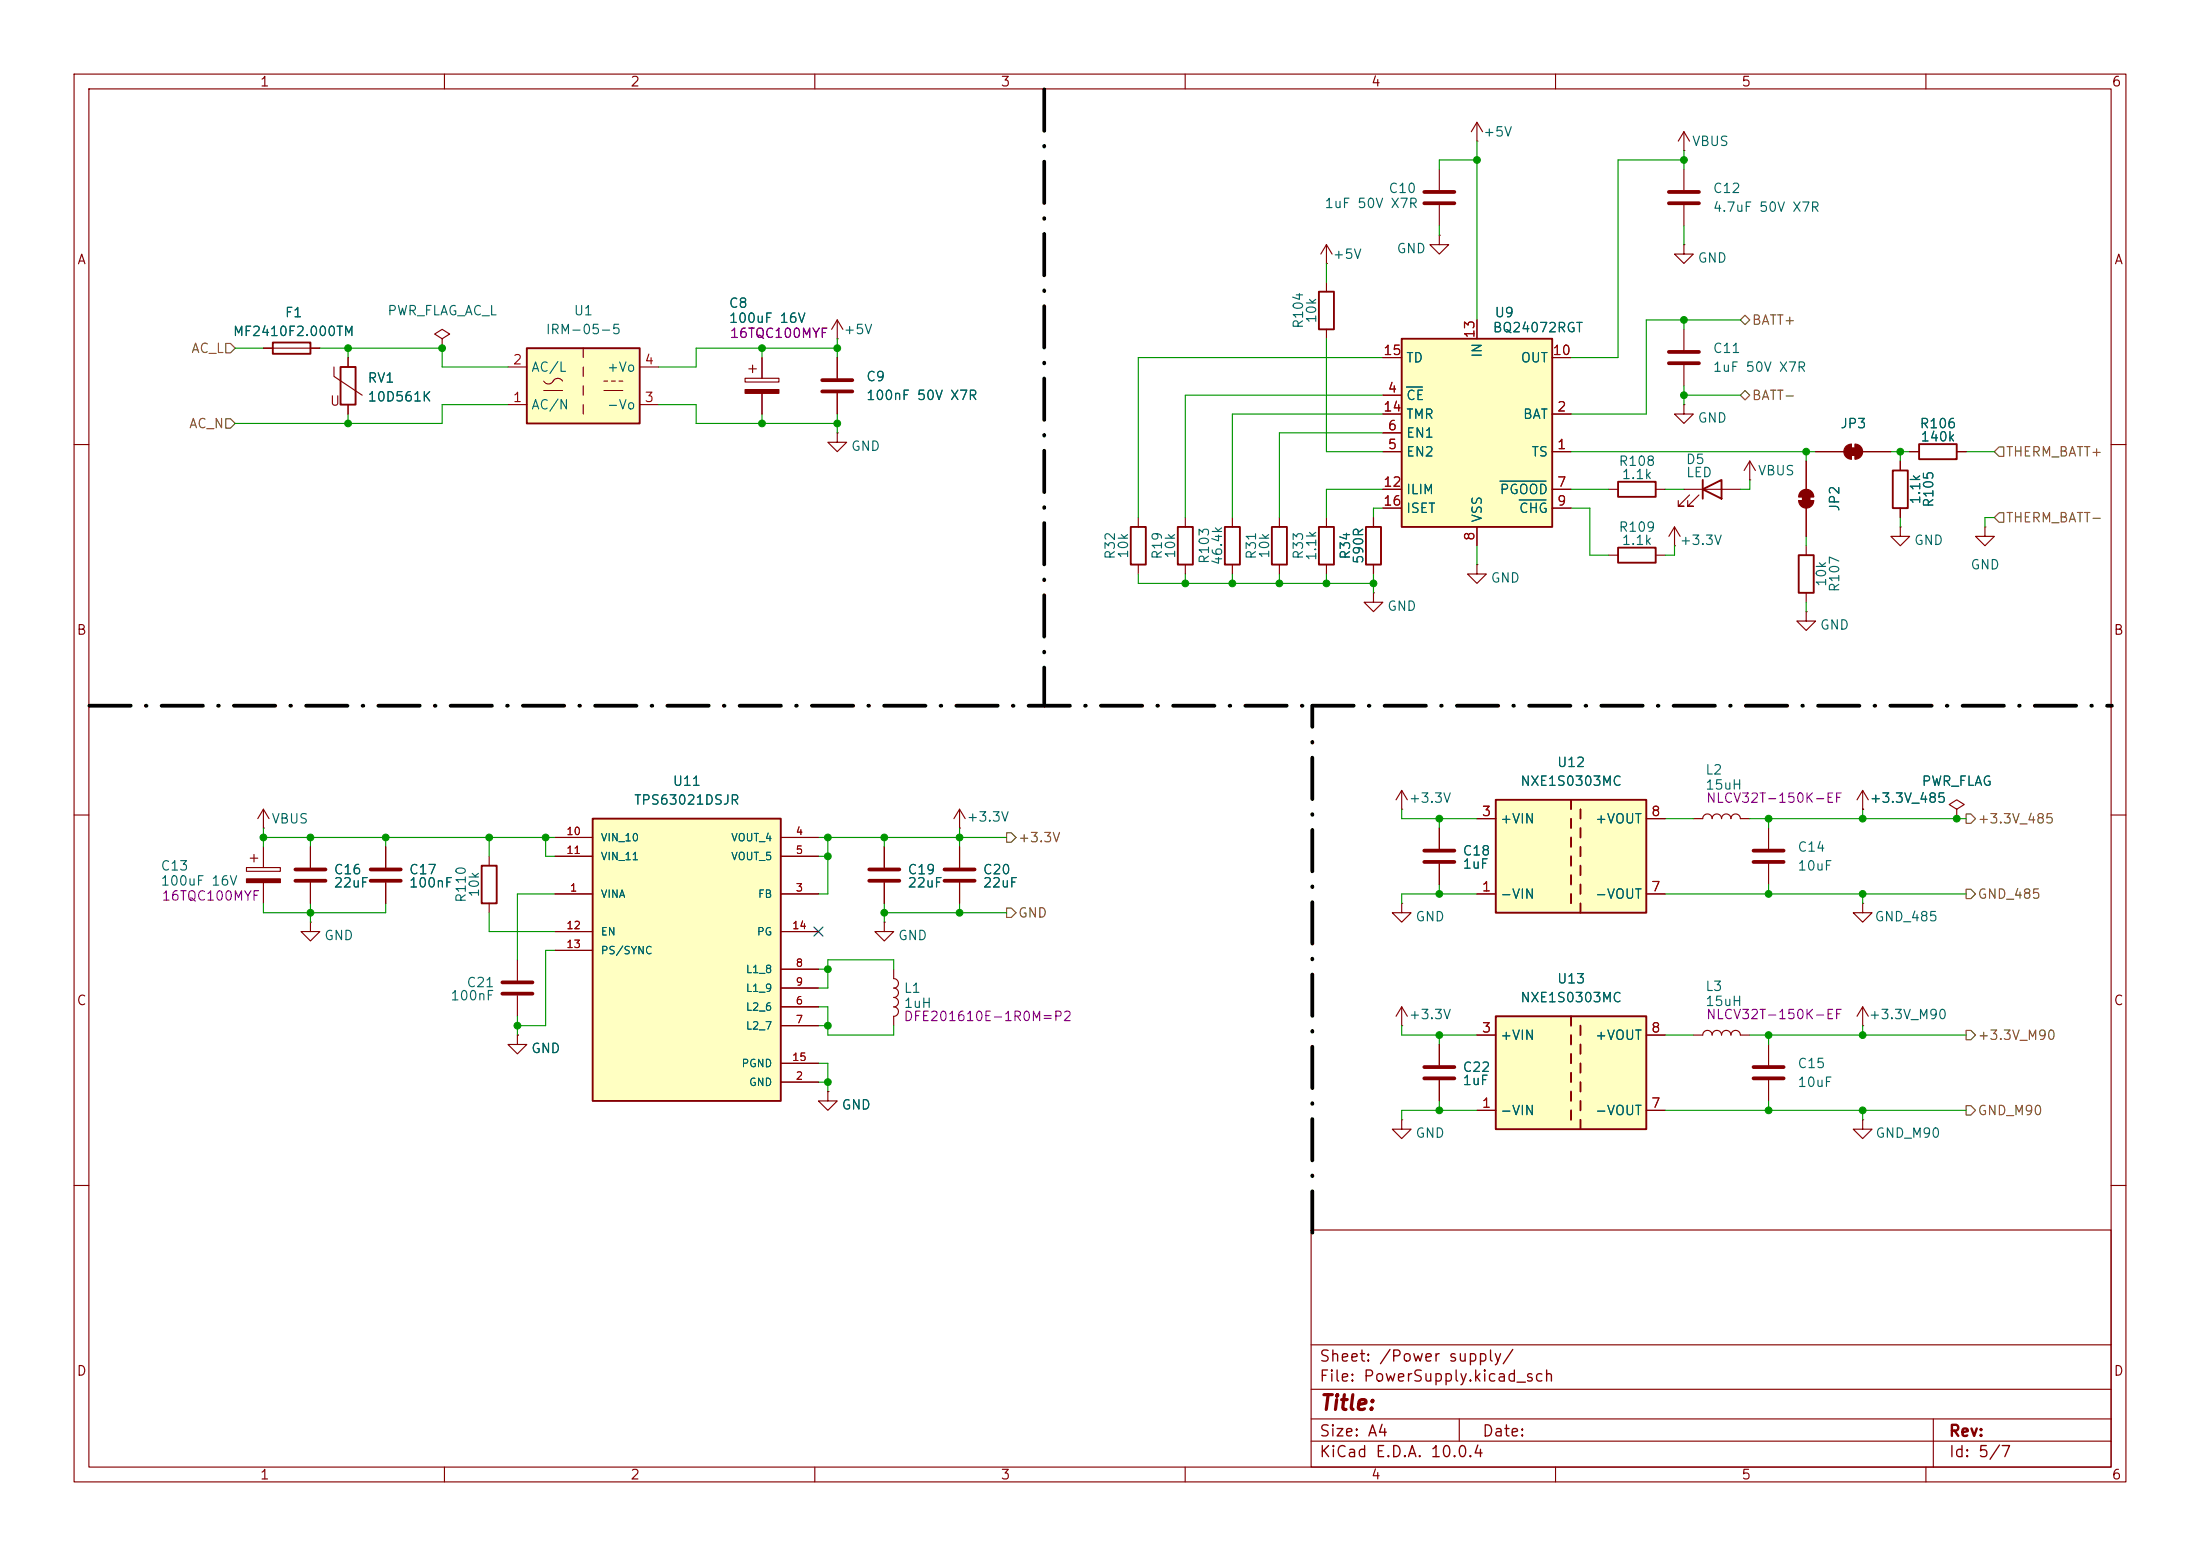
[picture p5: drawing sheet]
<svg xmlns="http://www.w3.org/2000/svg" width="297mm" height="210mm" viewBox="0 0 297 210" stroke-linecap="round" stroke-linejoin="round" font-family="sans-serif">
<g fill="none" stroke="#840000" stroke-width=".15">
<path d="M10 10h277v190h-277zM12 12h273v186h-273zM60 10v2M110 10v2M160 10v2M210 10v2M260 10v2M10 60h2M242.8 67.6h2.1M242.8 67.1h2.1M243.8 62.2v3.8M243.8 68.6v3.8"/>
<path d="M243.8 73.7v1.2M285 60h2M243.8 80v1.3M10 110h2M189.2 109.2h.1M189.2 106.7l-.7 1.3M189.2 106.7l.8 1.3M189.2 106.7v2.5M285 110h2M120.6 130.8v1.3a.64 .64 0 0 1 .7 .6 .64 .64 0 0 1-.7 .7 .64 .64 0 0 1 .7 .6 .64 .64 0 0 1-.7 .6 .64 .64 0 0 1 .7 .7 .64 .64 0 0 1-.7 .6M120.6 135.9a.64 .64 0 0 1 .7 .6 .64 .64 0 0 1-.7 .7v1.2M10 160h2"/>
<path d="M177 166h108v32h-108zM285 160h2M60 198v2M110 198v2M160 198v2M177 194.5h108M177 191.5h108M177 187.5h108M177 181.5h108M197 191.5v3M210 198v2M260 198v2"/>
<path d="M261 191.5v6.5"/>
</g>
<path d="M242.8 74.9h2.1v5.1h-2.1z" fill="none" stroke="#840000" stroke-width=".25"/>
<g fill="#840000" stroke="#840000" stroke-width=".15">
<path d="M243.3 66.8h1v1h-1z"/>
<path d="M242.8 67.6h2.1a1.02 1.02 0 0 1-1.1 1 1.02 1.02 0 0 1-1-1z"/>
<path d="M243.1 66.3a1.02 1.02 0 0 1 1.1-.2 1.02 1.02 0 0 1 .7 1h-2.1l.1-.5z"/>
</g>
<path d="M71.1 47h15.3v10.2h-15.3z" fill="#ffffc2"/>
<path d="M71.1 47h15.3v10.2h-15.3zM259.1 59.9h5.1v2.1h-5.1zM229.9 66l2.5-1.2v2.5zM229.9 64.8v2.5" fill="none" stroke="#840000" stroke-width=".25"/>
<g fill="none" stroke="#840000" stroke-width=".15">
<path d="M68.6 54.6h2.5M68.6 49.5h2.5M73.4 51.4a.77 .77 0 0 0 .8 .4 .77 .77 0 0 0 .6-.5 .73 .73 0 0 1 1.1 .1M73.4 52.7h2.5M78.7 47v1.3M78.7 49.5v1.3M78.7 52.1v1.2M78.7 54.6v1.3M81.5 52.7h2.6M81.5 51.4h.5M82.5 51.4h.6M83.6 51.4h.5"/>
<path d="M86.4 54.6h2.5M86.4 49.5h2.5M227.3 54.6v1.3h1.3l-1.3 1.3-1.2-1.3h1.2M227.3 54.6h.1M227.3 66h7.6M228.1 66.8l-1.5 1.5h.7h-.7v-.7M229.4 66.8l-1.6 1.5h.8h-.8v-.7M236.2 64.8h.1M236.2 62.2l-.7 1.3M236.2 62.2l.8 1.3M236.2 62.2v2.6M256.5 71.1v1.3h1.3l-1.3 1.3-1.2-1.3h1.2"/>
<path d="M256.5 71.1h.1M257.8 61h1.3M264.2 61h1.2M243.8 82.6v1.2h1.3l-1.3 1.3-1.2-1.3h1.2M243.8 82.6h.1M41.9 114.3v2.8M41.9 119.1v2.8M52.1 114.3v2.8M52.1 119.1v2.8M129.5 114.3v2.8M129.5 119.1v2.8M189.2 151.1v1.3h1.3l-1.3 1.3-1.2-1.3h1.2"/>
<path d="M189.2 151.1h.1"/>
</g>
<path d="M39.9 117.3h4M39.9 118.9h4M50 117.3h4.1M50 118.9h4.1M127.5 117.3h4.1M127.5 118.9h4.1" fill="none" stroke="#840000" stroke-width=".51"/>
<path d="M201.9 137.2h20.3v15.2h-20.3z" fill="#ffffc2"/>
<g fill="none" stroke="#840000" stroke-width=".25">
<path d="M36.8 46.2h5.1v1.6h-5.1zM165.4 71.1h2v5.1h-2zM184.4 71.1h2v5.1h-2zM218.4 65h5.1v2.1h-5.1zM218.4 73.9h5.1v2h-5.1zM255.5 63.5h2.1v5.1h-2.1zM201.9 137.2h20.3v15.2h-20.3zM212.1 137.2v1.2M212.1 139.7v1.3M213.4 138.4v1.3M212.1 142.2v1.3M212.1 144.8v1.3"/>
<path d="M212.1 147.3v1.3M212.1 149.9v1.2M213.4 141v1.2M213.4 143.5v1.3M213.4 146.1v1.2M213.4 148.6v1.3M213.4 151.1v1.3"/>
</g>
<g fill="none" stroke="#840000" stroke-width=".15">
<path d="M199.4 19.1h.1M199.4 16.5l-.8 1.3M199.4 16.5l.8 1.3M199.4 16.5v2.6M194.3 31.8v1.2h-1.3l1.3 1.3 1.3-1.3h-1.3M194.3 31.8h.1M35.6 47h7.6M59.7 45.7l1-.6-1-.6-1 .6 1 .6v1.3M59.7 47h.1M113 45.7h.1M113 43.2l-.7 1.3M113 43.2l.8 1.3"/>
<path d="M113 43.2v2.5M227.3 44.5v2.7M227.3 49.3v2.8M166.4 69.9v1.2M166.4 76.2v1.3M185.4 69.9v1.2M185.4 76.2v1.3M217.2 66h1.2M217.2 74.9h1.2M223.5 66h1.3M223.5 74.9h1.3M226.1 73.7h.1"/>
<path d="M226.1 71.1l-.8 1.3M226.1 71.1l.7 1.3M226.1 71.1v2.6M256.5 62.2v1.3M256.5 68.6v1.3M185.4 80v1.3h1.3l-1.3 1.3-1.3-1.3h1.3M185.4 80h.1M33.3 117.1h4.5v.5h-4.5zM33.8 115.8h1M34.3 115.3v1M35.6 111.8h.1M35.6 109.2l-.8 1.3"/>
<path d="M35.6 109.2l.7 1.3M35.6 109.2v2.6M35.6 114.3v2.8M35.6 119.1v2.8M194.3 111.8v2.8M194.3 116.6v2.8M189.2 138.4h.1M189.2 135.9l-.7 1.3M189.2 135.9l.8 1.3M189.2 135.9v2.5M199.4 139.7h2.5M222.2 139.7h2.6"/>
<path d="M111.8 147.3v1.3h1.2l-1.2 1.3-1.3-1.3h1.3M111.8 147.3h.1M194.3 141v2.8M194.3 145.8v2.8M199.4 149.9h2.5M222.2 149.9h2.6"/>
</g>
<path d="M225.3 47.5h4.1M225.3 49h4.1M192.3 114.8h4M192.3 116.3h4M192.3 144h4M192.3 145.5h4" fill="none" stroke="#840000" stroke-width=".51"/>
<path d="M33.3 118.6h4.5v.5h-4.5z" fill="#840000" stroke="#840000" stroke-width=".15"/>
<path d="M201.9 108h20.3v15.2h-20.3z" fill="#ffffc2"/>
<g fill="none" stroke="#840000" stroke-width=".25">
<path d="M201.9 108h20.3v15.2h-20.3zM212.1 108v1.2M212.1 110.5v1.3M212.1 113v1.3M212.1 115.6v1.2M212.1 118.1v1.3M213.4 109.2v1.3M213.4 111.8v1.2M213.4 114.3v1.3M213.4 116.8v1.3M213.4 119.4v1.3M212.1 120.7v1.2"/>
<path d="M213.4 121.9v1.3"/>
</g>
<g fill="none" stroke="#840000" stroke-width=".15">
<path d="M227.3 17.8l-.7 1.3M227.3 17.8l.8 1.3M227.3 17.8v2.5M227.3 33v1.3h1.3l-1.3 1.3-1.2-1.3h1.2M227.3 33h.1M227.3 20.3h.1M227.3 22.9v2.8M227.3 27.7v2.8M199.4 110.5h2.5M222.2 110.5h2.6M238.8 111.8v2.8M238.8 116.6v2.8"/>
<path d="M264.2 109.2l1-.6-1-.6-1.1 .6 1.1 .6v1.3M264.2 110.5h.1M69.8 139.7v1.3h1.3l-1.3 1.2-1.2-1.2h1.2M69.8 139.7h.1M69.8 129.5v2.8M69.8 134.4v2.8M189.2 121.9v1.3h1.3l-1.3 1.3-1.2-1.3h1.2M189.2 121.9h.1M199.4 120.7h2.5M222.2 120.7h2.6M251.5 138.4h.1M251.5 121.9v1.3h1.2l-1.2 1.3-1.3-1.3h1.3"/>
<path d="M251.5 121.9h.1M251.5 135.9l-.8 1.3M251.5 135.9l.7 1.3M251.5 135.9v2.5"/>
</g>
<path d="M225.3 25.9h4.1M225.3 27.4h4.1M236.7 114.8h4.1M236.7 116.3h4.1M67.8 132.6h4.1M67.8 134.1h4.1" fill="none" stroke="#840000" stroke-width=".51"/>
<path d="M189.2 45.7h20.3v25.4h-20.3z" fill="#ffffc2"/>
<path d="M178.1 39.4h2v5.1h-2zM46 49.5h2v5.1h-2zM189.2 45.7h20.3v25.4h-20.3zM152.7 71.1h2v5.1h-2zM159 71.1h2v5.1h-2zM171.7 71.1h2v5.1h-2zM178.1 71.1h2v5.1h-2zM65 116.8h2.1v5.1h-2.1z" fill="none" stroke="#840000" stroke-width=".25"/>
<g fill="none" stroke="#840000" stroke-width=".15">
<path d="M179.1 35.6h.1M179.1 33v2.6M179.1 38.1v1.3M179.1 33l-.8 1.3M179.1 33l.7 1.3M194.3 22.9v2.8M194.3 27.7v2.8M45.1 49.5v1.3l3.8 2.5M47 48.3v1.2M47 54.6v1.3M100.6 51.1h4.6v.5h-4.6zM101.1 49.8h1"/>
<path d="M101.6 49.3v1M102.9 48.3v2.8M102.9 53.1v2.8M113 58.4v1.3h1.3l-1.3 1.3-1.2-1.3h1.2M113 58.4h.1M113 48.3v2.8M113 53.1v2.8M179.1 44.5v1.2M186.7 55.9h2.5M186.7 53.3h2.5M186.7 58.4h2.5M186.7 48.3h2.5"/>
<path d="M199.4 43.2v2.5M209.5 55.9h2.6M209.5 48.3h2.6M249.9 59.9v2.1M250.4 59.9v2.1M153.7 69.9v1.2M153.7 76.2v1.3M160 69.9v1.2M160 76.2v1.3M172.7 69.9v1.2M172.7 76.2v1.3M179.1 69.9v1.2"/>
<path d="M179.1 76.2v1.3M186.7 61h2.5M186.7 66h2.5M186.7 68.6h2.5M199.4 76.2v1.3h1.3l-1.3 1.2-1.3-1.2h1.3M199.4 76.2h.1M199.4 71.1v2.6M209.5 61h2.6M209.5 66h2.6M209.5 68.6h2.6M245.1 61h3.8M251.5 61h3.8"/>
<path d="M268 71.1v1.3h1.2l-1.2 1.3-1.3-1.3h1.3M268 71.1h.1M66 115.6v1.2M119.4 114.3v2.8M119.4 119.1v2.8M129.5 111.8h.1M129.5 109.2l-.7 1.3M129.5 109.2l.8 1.3M129.5 109.2v2.6M228.6 110.5h1.3a.64 .64 0 0 1 .6-.6 .64 .64 0 0 1 .6 .6 .64 .64 0 0 1 .7-.6 .64 .64 0 0 1 .6 .6 .64 .64 0 0 1 .6-.6 .64 .64 0 0 1 .7 .6 .64 .64 0 0 1 .6-.6 .64 .64 0 0 1 .6 .6h1.3M251.5 109.2h.1M251.5 106.7l-.8 1.3"/>
<path d="M251.5 106.7l.7 1.3M251.5 106.7v2.5M41.9 124.5v1.2h1.3l-1.3 1.3-1.3-1.3h1.3M41.9 124.5h.1M66 121.9v1.3M228.6 139.7h1.3a.64 .64 0 0 1 .6-.6 .64 .64 0 0 1 .6 .6 .64 .64 0 0 1 .7-.6 .64 .64 0 0 1 .6 .6 .64 .64 0 0 1 .6-.6 .64 .64 0 0 1 .7 .6 .64 .64 0 0 1 .6-.6 .64 .64 0 0 1 .6 .6h1.3M238.8 141v2.8M238.8 145.8v2.8M251.5 151.1v1.3h1.2l-1.2 1.3-1.3-1.3h1.3M251.5 151.1h.1"/>
</g>
<path d="M189.9 52.2h2.1M202.5 64.9h6.2M205.1 67.5h3.6" fill="none" stroke="#006464" stroke-width=".15"/>
<g fill="#840000" stroke="#840000" stroke-width=".15">
<path d="M100.6 52.6h4.6v.5h-4.6z"/>
<path d="M249.7 60.5h1v1h-1z"/>
<path d="M250.4 59.9a1.02 1.02 0 0 1 1.1 1.1 1.02 1.02 0 0 1-1.1 1z"/>
<path d="M249.2 60.2l.4-.2 .3-.1v2.1a1.02 1.02 0 0 1-.9-.7 1.02 1.02 0 0 1 .2-1.1z"/>
</g>
<path d="M192.3 25.9h4M192.3 27.4h4M111 51.3h4.1M111 52.8h4.1M117.3 117.3h4.1M117.3 118.9h4.1M236.7 144h4.1M236.7 145.5h4.1" fill="none" stroke="#840000" stroke-width=".51"/>
<path d="M80 110.5h25.4v38.1h-25.4z" fill="#ffffc2"/>
<path d="M80 110.5h25.4v38.1h-25.4z" fill="none" stroke="#840000" stroke-width=".25"/>
<g fill="none" stroke="#840000" stroke-width=".15">
<path d="M35.6 47h1.2M41.9 47h1.3M47 48.3v1.2M47 54.6v1.3M102.9 48.3v2.8M102.9 53.1v2.8M113 48.3v2.8M113 53.1v2.8M186.7 55.9h2.5M186.7 53.3h2.5M186.7 58.4h2.5M186.7 48.3h2.5"/>
<path d="M199.4 43.2v2.5M209.5 55.9h2.6M209.5 48.3h2.6M185.4 69.9v1.2M185.4 76.2v1.3M186.7 61h2.5M186.7 66h2.5M186.7 68.6h2.5M199.4 71.1v2.6M209.5 61h2.6M209.5 66h2.6M209.5 68.6h2.6"/>
<path d="M243.8 62.2v3.8M243.8 68.6v3.8M245.1 61h3.8M251.5 61h3.8M256.5 62.2v1.3M256.5 68.6v1.3M257.8 61h1.3M264.2 61h1.2M41.9 114.3v2.8M41.9 119.1v2.8M52.1 114.3v2.8M52.1 119.1v2.8"/>
<path d="M74.9 113h5.1M74.9 115.6h5.1M105.4 113h5.1M105.4 115.6h5.1M119.4 114.3v2.8M119.4 119.1v2.8M129.5 114.3v2.8M129.5 119.1v2.8M194.3 111.8v2.8M194.3 116.6v2.8M199.4 110.5h2.5M222.2 110.5h2.6"/>
<path d="M251.5 109.2h.1M264.2 110.5h.1M69.8 139.7h.1M74.9 120.7h5.1M74.9 125.7h5.1M74.9 128.3h5.1M105.4 120.7h5.1M105.4 135.9h5.1M105.4 138.4h5.1M105.4 130.8h5.1M105.4 133.4h5.1M105.4 125.7h5.1"/>
<path d="M119.4 124.5v1.2h1.2l-1.2 1.3-1.3-1.3h1.3M119.4 124.5h.1M199.4 120.7h2.5M199.4 139.7h2.5M222.2 120.7h2.6M222.2 139.7h2.6M105.4 146.1h5.1M105.4 143.5h5.1M111.8 147.3h.1M194.3 141v2.8M194.3 145.8v2.8M199.4 149.9h2.5"/>
<path d="M222.2 149.9h2.6"/>
</g>
<path d="M30.5 56.5h.6l.6 .7-.6 .6h-.6zM30.5 46.4h.6l.6 .6-.6 .6h-.6zM234.9 53.3l.7-.6 .6 .6-.6 .7zM235.6 42.5l.6 .7-.6 .6-.7-.6zM269.2 69.9l.7-.7h.6v1.3h-.6zM269.9 60.3h.6v1.3h-.6l-.7-.6zM135.9 112.4h.6l.7 .6-.7 .7h-.6zM265.4 109.9h.7l.6 .6-.6 .6h-.7zM135.9 122.6h.6l.7 .6-.7 .6h-.6zM265.4 139.1h.7l.6 .6-.6 .6h-.7zM265.4 120h.7l.6 .7-.6 .6h-.7zM265.4 149.2h.7l.6 .7-.6 .6h-.7z" fill="none" stroke="#725600" stroke-width=".15"/>
<path d="M141 12.1v83.2M12.1 95.3h165.1M177.2 95.3h107.9M177.2 166.4v-71.1" fill="none" stroke="#000" stroke-width=".51" stroke-dasharray="5.6 2 .1 2"/>
<g fill="none" stroke="#009600" stroke-width=".15">
<path d="M199.4 19.1v24.1M179.1 35.6v2.5M194.3 30.5v1.3M199.4 21.6h-5.1v1.3M227.3 20.3v2.6M227.3 30.5v2.5M227.3 21.6h-8.9v26.7h-6.3M31.7 47h3.9M43.2 47h16.5v2.5h8.9M47 47v1.3M47 55.9v1.3M68.6 54.6h-8.9v2.6h-28"/>
<path d="M88.9 54.6h5.1v2.6h19M102.9 47v1.3M102.9 55.9v1.3M113 45.7v2.6M113 55.9v2.5M113 47h-19v2.5h-5.1M179.1 45.7v15.3h7.6M186.7 48.3h-33v21.6M186.7 53.3h-26.7v16.6M186.7 58.4h-14v11.5M186.7 55.9h-20.3v14M227.3 43.2v1.3"/>
<path d="M227.3 52.1v2.5M227.3 53.3h7.6M234.9 43.2h-12.7v12.7h-10.1M153.7 77.5v1.2h31.7M160 77.5v1.2M166.4 77.5v1.2M172.7 77.5v1.2M179.1 77.5v1.2M185.4 77.5v2.5M186.7 66h-7.6v3.9M186.7 68.6h-1.3v1.3M199.4 73.7v2.5"/>
<path d="M212.1 61h33M212.1 66h5.1M212.1 68.6h2.5v6.3h2.6M224.8 66h2.5M226.1 73.7v1.2h-1.3M236.2 64.8v1.2h-1.3M243.8 61v1.2M243.8 72.4v1.3M255.3 61h2.5M256.5 61v1.2M256.5 69.9v1.2M265.4 61h3.8"/>
<path d="M269.2 69.9h-1.2v1.2M243.8 81.3v1.3M35.6 113h39.3M35.6 111.8v2.5M41.9 113v1.3M52.1 113v1.3M66 113v2.6M73.7 113v2.6h1.2M110.5 113h25.4M110.5 115.6h1.3M111.8 113v7.7h-1.3M119.4 113v1.3"/>
<path d="M129.5 111.8v2.5M189.2 109.2v1.3h10.2M194.3 110.5v1.3M194.3 119.4v1.3M224.8 110.5h3.8M236.2 110.5h29.2M238.8 110.5v1.3M238.8 119.4v1.3M251.5 109.2v1.3M35.6 121.9v1.3h16.5v-1.3M41.9 121.9v2.6M66 123.2v2.5h8.9"/>
<path d="M69.8 137.2v2.5M74.9 120.7h-5.1v8.8M74.9 128.3h-1.2v10.1h-3.9M110.5 135.9h1.3v3.8h8.8v-1.3M110.5 130.8h1.3M110.5 138.4h1.3M119.4 123.2h16.5M119.4 121.9v2.6M120.6 130.8v-1.3h-8.8v3.9h-1.3M129.5 121.9v1.3M189.2 138.4v1.3h10.2M194.3 139.7v1.3"/>
<path d="M199.4 120.7h-10.2v1.2M224.8 139.7h3.8M224.8 120.7h40.6M236.2 139.7h29.2M238.8 139.7v1.3M251.5 120.7v1.2M251.5 138.4v1.3M110.5 143.5h1.3v3.8M110.5 146.1h1.3M194.3 148.6v1.3M199.4 149.9h-10.2v1.2M224.8 149.9h40.6"/>
<path d="M238.8 148.6v1.3M251.5 149.9v1.2"/>
</g>
<path d="M109.9 125.1l1.2 1.2M111.1 125.1l-1.2 1.2" fill="none" stroke="#000084" stroke-width=".15"/>
<path d="M189.9 52.2h2.1M202.5 64.9h6.2M205.1 67.5h3.6" fill="none" stroke="#006464" stroke-width=".15"/>
<g fill="#009600" stroke="#009600" stroke-width=".14">
<circle cx="238.8" cy="139.7" r=".46"/>
<circle cx="251.5" cy="149.9" r=".46"/>
<circle cx="251.5" cy="139.7" r=".46"/>
<circle cx="251.5" cy="120.7" r=".46"/>
<circle cx="238.8" cy="120.7" r=".46"/>
<circle cx="238.8" cy="149.9" r=".46"/>
<circle cx="243.8" cy="61" r=".46"/>
<circle cx="256.5" cy="61" r=".46"/>
<circle cx="227.3" cy="53.3" r=".46"/>
<circle cx="179.1" cy="78.7" r=".46"/>
<circle cx="172.7" cy="78.7" r=".46"/>
<circle cx="194.3" cy="139.7" r=".46"/>
<circle cx="166.4" cy="78.7" r=".46"/>
<circle cx="194.3" cy="110.5" r=".46"/>
<circle cx="185.4" cy="78.7" r=".46"/>
<circle cx="160" cy="78.7" r=".46"/>
<circle cx="194.3" cy="120.7" r=".46"/>
<circle cx="227.3" cy="21.6" r=".46"/>
<circle cx="227.3" cy="43.2" r=".46"/>
<circle cx="199.4" cy="21.6" r=".46"/>
<circle cx="194.3" cy="149.9" r=".46"/>
<circle cx="264.2" cy="110.5" r=".46"/>
<circle cx="238.8" cy="110.5" r=".46"/>
<circle cx="251.5" cy="110.5" r=".46"/>
<circle cx="102.9" cy="47" r=".46"/>
<circle cx="52.1" cy="113" r=".46"/>
<circle cx="66" cy="113" r=".46"/>
<circle cx="113" cy="57.2" r=".46"/>
<circle cx="102.9" cy="57.2" r=".46"/>
<circle cx="113" cy="47" r=".46"/>
<circle cx="111.8" cy="130.8" r=".46"/>
<circle cx="119.4" cy="113" r=".46"/>
<circle cx="111.8" cy="113" r=".46"/>
<circle cx="111.8" cy="138.4" r=".46"/>
<circle cx="129.5" cy="113" r=".46"/>
<circle cx="129.5" cy="123.2" r=".46"/>
<circle cx="119.4" cy="123.2" r=".46"/>
<circle cx="111.8" cy="146.1" r=".46"/>
<circle cx="59.7" cy="47" r=".46"/>
<circle cx="41.9" cy="113" r=".46"/>
<circle cx="35.6" cy="113" r=".46"/>
<circle cx="47" cy="47" r=".46"/>
<circle cx="47" cy="57.2" r=".46"/>
<circle cx="41.9" cy="123.2" r=".46"/>
<circle cx="111.8" cy="115.6" r=".46"/>
<circle cx="69.8" cy="138.4" r=".46"/>
<circle cx="73.7" cy="113" r=".46"/>
</g>
<text font-size="2" fill="#840000" x="178" y="190.8">Title:</text>
<g font-size="1.5" fill="#840000">
<text x="178" y="184.2">Sheet: /Power supply/</text>
<text x="178" y="186.9">File: PowerSupply.kicad_sch</text>
<text x="178" y="197.1">KiCad E.D.A. 10.0.4</text>
<text x="178" y="194.3">Size: A4</text>
<text x="200" y="194.3">Date:</text>
<text x="263" y="194.3">Rev:</text>
<text x="263" y="197.1">Id: 5/7</text>
</g>
<g font-size="1.3" fill="#840000">
<text x="35" y="12">1</text>
<text x="85" y="12">2</text>
<text x="135" y="12">3</text>
<text x="185" y="12">4</text>
<text x="235" y="12">5</text>
<text x="285" y="12">6</text>
<text x="10.3" y="36">A</text>
<text x="285.3" y="36">A</text>
<text x="44.4" y="55.1">U</text>
<text x="10.3" y="86">B</text>
<text x="285.3" y="86">B</text>
<text x="10.3" y="136">C</text>
<text x="285.3" y="136">C</text>
<text x="10.3" y="186">D</text>
<text x="285.3" y="186">D</text>
<text x="35" y="200">1</text>
<text x="85" y="200">2</text>
<text x="135" y="200">3</text>
<text x="185" y="200">4</text>
<text x="235" y="200">5</text>
<text x="285" y="200">6</text>
</g>
<g font-size="1.3" fill="#006464">
<text x="200.1" y="18.8">+5V</text>
<text x="228.3" y="20">VBUS</text>
<text x="178.7" y="28.4">1uF 50V X7R</text>
<text x="187.4" y="26.4">C10</text>
<text x="231.1" y="26.4">C12</text>
<text x="231.1" y="28.9">4.7uF 50V X7R</text>
<text x="179.8" y="35.3">+5V</text>
<text x="188.5" y="34.5">GND</text>
<text x="229.1" y="35.8">GND</text>
<text x="98.3" y="41.9">C8</text>
<text x="31.4" y="45.7">MF2410F2.000TM</text>
<text x="38.4" y="43.1">F1</text>
<text x="52.2" y="42.9">PWR_FLAG_AC_L</text>
<text x="73.6" y="45.4">IRM-05-5</text>
<text x="77.4" y="42.9">U1</text>
<text x="98.3" y="43.9">100uF 16V</text>
<text x="113.8" y="45.4">+5V</text>
<text x="176.2" y="44.5" transform="rotate(-90 176.2 44.5)">R104</text>
<text x="178" y="43.7" transform="rotate(-90 178 43.7)">10k</text>
<text x="201.4" y="45.2">BQ24072RGT</text>
<text x="201.7" y="43.1">U9</text>
<text x="231.1" y="48">C11</text>
<text x="49.5" y="52">RV1</text>
<text x="71.6" y="50.5">AC/L</text>
<text x="81.8" y="50.5">+Vo</text>
<text x="116.8" y="51.8">C9</text>
<text x="189.7" y="49.2">TD</text>
<text x="200.4" y="48.4" transform="rotate(-90 200.4 48.4)">IN</text>
<text x="205.2" y="49.2">OUT</text>
<text x="231.1" y="50.5">1uF 50V X7R</text>
<text x="49.5" y="54.5">10D561K</text>
<text x="71.6" y="55.6">AC/N</text>
<text x="81.8" y="55.6">-Vo</text>
<text x="116.8" y="54.3">100nF 50V X7R</text>
<text x="189.7" y="54.3">CE</text>
<text x="189.7" y="59.4">EN1</text>
<text x="189.7" y="56.9">TMR</text>
<text x="205.5" y="56.9">BAT</text>
<text x="229.1" y="57.4">GND</text>
<text x="248.4" y="58.1">JP3</text>
<text x="259.1" y="58.1">R106</text>
<text x="259.2" y="59.9">140k</text>
<text x="114.8" y="61.2">GND</text>
<text x="189.7" y="61.9">EN2</text>
<text x="206.7" y="61.9">TS</text>
<text x="218.4" y="63.2">R108</text>
<text x="218.9" y="65">1.1k</text>
<text x="227.5" y="62.9">D5</text>
<text x="227.5" y="64.7">LED</text>
<text x="237.2" y="64.5">VBUS</text>
<text x="189.7" y="67">ILIM</text>
<text x="189.7" y="69.6">ISET</text>
<text x="200.4" y="70.6" transform="rotate(-90 200.4 70.6)">VSS</text>
<text x="202.4" y="67">PGOOD</text>
<text x="205" y="69.6">CHG</text>
<text x="248.6" y="69.1" transform="rotate(-90 248.6 69.1)">JP2</text>
<text x="259.5" y="68.2" transform="rotate(-90 259.5 68.2)">1.1k</text>
<text x="261.3" y="68.6" transform="rotate(-90 261.3 68.6)">R105</text>
<text x="150.8" y="75.6" transform="rotate(-90 150.8 75.6)">R32</text>
<text x="152.6" y="75.5" transform="rotate(-90 152.6 75.5)">10k</text>
<text x="157.2" y="75.6" transform="rotate(-90 157.2 75.6)">R19</text>
<text x="159" y="75.5" transform="rotate(-90 159 75.5)">10k</text>
<text x="163.5" y="76.2" transform="rotate(-90 163.5 76.2)">R103</text>
<text x="165.3" y="76.4" transform="rotate(-90 165.3 76.4)">46.4k</text>
<text x="169.9" y="75.6" transform="rotate(-90 169.9 75.6)">R31</text>
<text x="171.7" y="75.5" transform="rotate(-90 171.7 75.5)">10k</text>
<text x="176.2" y="75.6" transform="rotate(-90 176.2 75.6)">R33</text>
<text x="178" y="75.8" transform="rotate(-90 178 75.8)">1.1k</text>
<text x="182.6" y="75.6" transform="rotate(-90 182.6 75.6)">R34</text>
<text x="184.4" y="76.2" transform="rotate(-90 184.4 76.2)">590R</text>
<text x="218.4" y="72.1">R109</text>
<text x="218.9" y="73.9">1.1k</text>
<text x="226.7" y="73.9">+3.3V</text>
<text x="258.3" y="73.9">GND</text>
<text x="265.9" y="77.2">GND</text>
<text x="187.2" y="82.8">GND</text>
<text x="201.2" y="78.9">GND</text>
<text x="246.8" y="79.3" transform="rotate(-90 246.8 79.3)">10k</text>
<text x="248.6" y="80" transform="rotate(-90 248.6 80)">R107</text>
<text x="245.6" y="85.3">GND</text>
<text x="90.7" y="106.4">U11</text>
<text x="205.2" y="106.4">NXE1S0303MC</text>
<text x="210.1" y="103.8">U12</text>
<text x="230.1" y="106.9">15uH</text>
<text x="230.1" y="104.9">L2</text>
<text x="259.3" y="106.4">PWR_FLAG</text>
<text x="36.6" y="111.5">VBUS</text>
<text x="85.5" y="108.9">TPS63021DSJR</text>
<text x="130.4" y="111.2">+3.3V</text>
<text x="190.1" y="108.7">+3.3V</text>
<text x="202.4" y="111.5">+VIN</text>
<text x="215.2" y="111.5">+VOUT</text>
<text x="252.3" y="108.7">+3.3V_485</text>
<text x="21.6" y="119.8">100uF 16V</text>
<text x="21.6" y="117.8">C13</text>
<text x="45" y="118.3">C16</text>
<text x="55.1" y="118.3">C17</text>
<text x="122.4" y="118.3">C19</text>
<text x="132.6" y="118.3">C20</text>
<text x="197.4" y="117.6">1uF</text>
<text x="197.4" y="115.8">C18</text>
<text x="242.6" y="115.3">C14</text>
<text x="242.6" y="117.8">10uF</text>
<text x="45" y="120.1">22uF</text>
<text x="55.1" y="120.1">100nF</text>
<text x="63.2" y="121.9" transform="rotate(-90 63.2 121.9)">R110</text>
<text x="65" y="121.2" transform="rotate(-90 65 121.2)">10k</text>
<text x="122.4" y="120.1">22uF</text>
<text x="132.6" y="120.1">22uF</text>
<text x="191" y="124.7">GND</text>
<text x="202.4" y="121.6">-VIN</text>
<text x="215.2" y="121.6">-VOUT</text>
<text x="253" y="124.7">GND_485</text>
<text x="43.7" y="127.2">GND</text>
<text x="121.2" y="127.2">GND</text>
<text x="60.7" y="135.3">100nF</text>
<text x="62.9" y="133.6">C21</text>
<text x="121.9" y="134.3">L1</text>
<text x="121.9" y="136.4">1uH</text>
<text x="190.1" y="137.9">+3.3V</text>
<text x="205.2" y="135.6">NXE1S0303MC</text>
<text x="210.1" y="133.1">U13</text>
<text x="230.1" y="136.1">15uH</text>
<text x="230.1" y="134.1">L3</text>
<text x="252.2" y="137.9">+3.3V_M90</text>
<text x="71.6" y="142.4">GND</text>
<text x="202.4" y="140.7">+VIN</text>
<text x="215.2" y="140.7">+VOUT</text>
<text x="197.4" y="146.8">1uF</text>
<text x="197.4" y="145">C22</text>
<text x="242.6" y="144.5">C15</text>
<text x="242.6" y="147">10uF</text>
<text x="113.5" y="150.1">GND</text>
<text x="191" y="153.9">GND</text>
<text x="202.4" y="150.8">-VIN</text>
<text x="215.2" y="150.8">-VOUT</text>
<text x="253.1" y="153.9">GND_M90</text>
</g>
<g font-size="1.3" fill="#725600">
<text x="25.7" y="48">AC_L</text>
<text x="236.4" y="44.2">BATT+</text>
<text x="25.4" y="58.1">AC_N</text>
<text x="236.4" y="54.3">BATT-</text>
<text x="270.7" y="61.9">THERM_BATT+</text>
<text x="270.7" y="70.8">THERM_BATT-</text>
<text x="266.9" y="111.5">+3.3V_485</text>
<text x="137.4" y="114">+3.3V</text>
<text x="137.4" y="124.2">GND</text>
<text x="266.9" y="121.6">GND_485</text>
<text x="266.9" y="140.7">+3.3V_M90</text>
<text x="266.9" y="150.8">GND_M90</text>
</g>
<g font-size="1.3" fill="#840084">
<text x="98.4" y="45.9">16TQC100MYF</text>
<text x="230.2" y="108.7">NLCV32T-150K-EF</text>
<text x="21.7" y="121.9">16TQC100MYF</text>
<text x="230.2" y="137.9">NLCV32T-150K-EF</text>
<text x="121.9" y="138.1">DFE201610E-1R0M=P2</text>
</g>
<g font-size="1.3" fill="#a90000">
<text x="199.4" y="45.8" transform="rotate(-90 199.4 45.8)">13</text>
<text x="69.1" y="49.5">2</text>
<text x="86.9" y="49.5">4</text>
<text x="186.6" y="48.2">15</text>
<text x="187.3" y="53.3">4</text>
<text x="209.5" y="48.2">10</text>
<text x="69.1" y="54.6">1</text>
<text x="86.9" y="54.6">3</text>
<text x="186.6" y="55.9">14</text>
<text x="187.3" y="58.4">6</text>
<text x="210.1" y="55.9">2</text>
<text x="187.3" y="60.9">5</text>
<text x="210.1" y="60.9">1</text>
<text x="186.6" y="66">12</text>
<text x="186.6" y="68.6">16</text>
<text x="210.1" y="66">7</text>
<text x="210.1" y="68.6">9</text>
<text x="199.4" y="73.1" transform="rotate(-90 199.4 73.1)">8</text>
<text x="200" y="110.5">3</text>
<text x="222.8" y="110.5">8</text>
<text x="200" y="120.6">1</text>
<text x="222.8" y="120.6">7</text>
<text x="200" y="139.7">3</text>
<text x="222.8" y="139.7">8</text>
<text x="200" y="149.8">1</text>
<text x="222.8" y="149.8">7</text>
</g>
<g font-size="1" fill="#a90000">
<text x="76.4" y="113">10</text>
<text x="107.3" y="113">4</text>
<text x="76.4" y="115.5">11</text>
<text x="107.3" y="115.5">5</text>
<text x="76.4" y="125.7">12</text>
<text x="76.9" y="120.6">1</text>
<text x="106.9" y="125.7">14</text>
<text x="107.3" y="120.6">3</text>
<text x="76.4" y="128.2">13</text>
<text x="107.3" y="130.7">8</text>
<text x="107.3" y="135.8">6</text>
<text x="107.3" y="133.3">9</text>
<text x="106.9" y="143.4">15</text>
<text x="107.3" y="138.4">7</text>
<text x="107.3" y="146">2</text>
</g>
<g font-size="1" fill="#006464">
<text x="81" y="113.8">VIN_10</text>
<text x="98.6" y="113.8">VOUT_4</text>
<text x="81" y="116.3">VIN_11</text>
<text x="98.6" y="116.3">VOUT_5</text>
<text x="81" y="121.4">VINA</text>
<text x="102.3" y="121.4">FB</text>
<text x="81" y="126.5">EN</text>
<text x="81" y="129">PS/SYNC</text>
<text x="100.6" y="131.6">L1_8</text>
<text x="102.1" y="126.5">PG</text>
<text x="100.6" y="136.7">L2_6</text>
<text x="100.6" y="134.1">L1_9</text>
<text x="100.6" y="139.2">L2_7</text>
<text x="100" y="144.3">PGND</text>
<text x="101" y="146.8">GND</text>
</g>
</svg>
